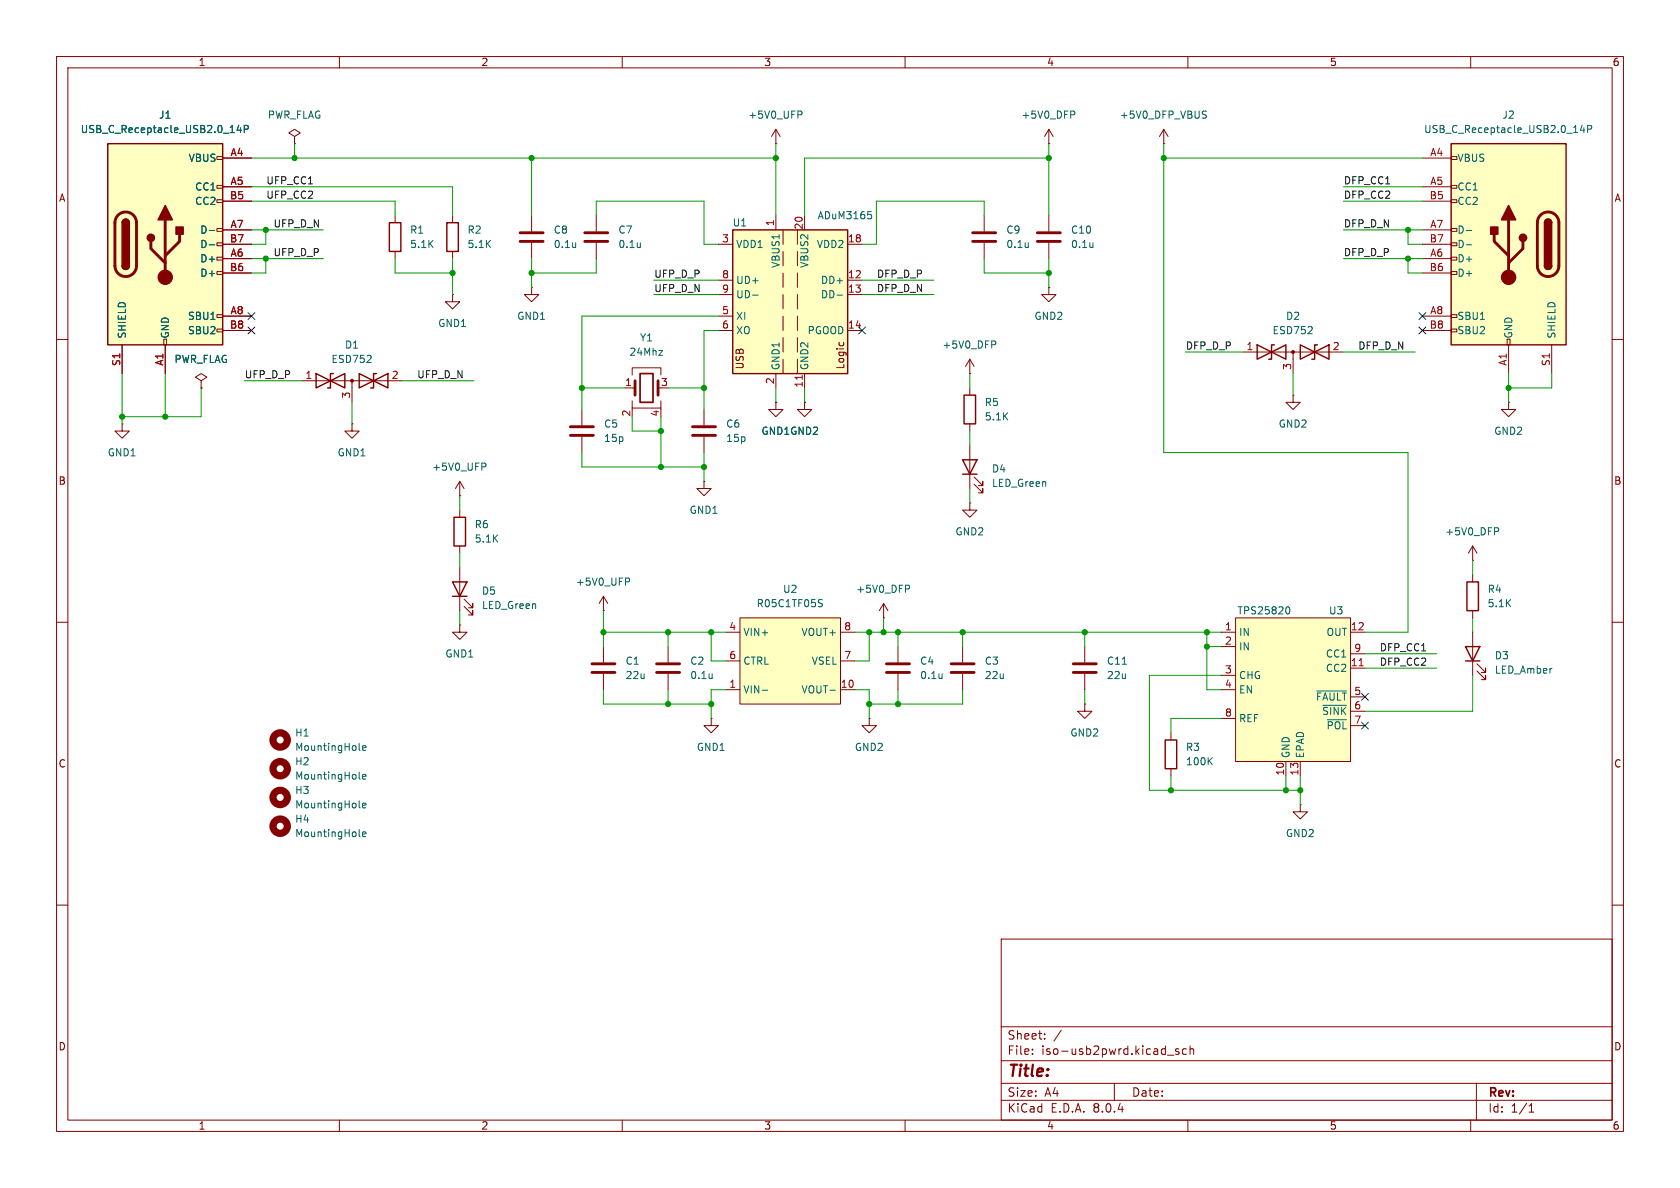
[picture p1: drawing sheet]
<svg xmlns="http://www.w3.org/2000/svg" width="297mm" height="210mm" viewBox="0 0 297 210" stroke-linecap="round" stroke-linejoin="round" font-family="sans-serif">
<g fill="none" stroke="#840000" stroke-width=".18">
<path d="M10 10h277v190h-277zM12 12h273v186h-273zM60 10v2M110 10v2M160 10v2M210 10v2M260 10v2M69.8 38.1v1.3M10 60h2M69.8 44.5v1.2M285 60h2M266.7 71.1v1.3h1.3l-1.3 1.3-1.3-1.3h1.3"/>
<path d="M266.7 71.1h.1M171.4 88.9v1.3h1.3l-1.3 1.2-1.2-1.2h1.2M171.4 88.9h.1M10 110h2M170.2 114.3v2.8M170.2 119.1v2.8M191.8 114.3v2.8M191.8 119.1v2.8M285 110h2M191.8 124.5v1.2h1.2l-1.2 1.3-1.3-1.3h1.3M191.8 124.5h.1M10 160h2"/>
<path d="M285 160h2M177 166h108v32h-108zM60 198v2M110 198v2M160 198v2M177 194.5h108M177 191.5h108M177 187.5h108M177 181.5h108M182.5 186.3v.1M182.5 185.5v.1M184.7 183.6v.1"/>
<path d="M184.7 182.8v.1M187.6 182.1l-1.3 2M197 191.5v3M206.4 186.5h1.1M208.4 185.5l-.4-.1-.2 .2 .1 .2 .5 .2v.3h-.6M209.7 185.5l-.4-.1-.3 .3v.4l.2 .2h.5M210 198v2M210.4 185.5l.2-.1 .4 .1v.9M210.4 184.9v1.5M260 198v2M261 191.5v6.5M270.3 196.6h.9"/>
<path d="M270.3 195.5l.4-.4v1.5"/>
</g>
<path d="M168.1 118.9h4.1M168.1 117.3h4.1M189.7 118.9h4.1M189.7 117.3h4.1" fill="none" stroke="#840000" stroke-width=".51"/>
<path d="M198.4 117.4h.7" fill="none" stroke="#006464" stroke-width=".18"/>
<path d="M68.8 39.4h2.1v5.1h-2.1z" fill="none" stroke="#840000" stroke-width=".25"/>
<path d="M19 25.4h20.4v35.6h-20.4z" fill="#ffffc2"/>
<g fill="none" stroke="#840000" stroke-width=".18">
<path d="M38.4 35.3h1v.5h-1zM38.4 32.8h1v.5h-1zM38.4 27.7h1v.5h-1zM39.4 27.9h5M39.4 33h5M39.4 35.6h5M52.1 24.1l1-.6-1-.6-1 .6 1 .6v1.3M52.1 25.4h.1M80 38.1v1.3M185.4 25.4h.1M185.4 22.9l-.7 1.2M185.4 22.9v2.5"/>
<path d="M185.4 38.1v2.8M185.4 22.9l.8 1.2M205.7 25.4h.1M205.7 22.9l-.7 1.2M205.7 22.9v2.5M205.7 22.9l.8 1.2M29 59.9h.5v1.1h-.5zM38.4 58.2h1v.5h-1zM38.4 55.6h1v.5h-1zM38.4 48h1v.5h-1zM38.4 45.5h1v.5h-1zM38.4 42.9h1v.5h-1z"/>
<path d="M38.4 40.4h1v.5h-1zM39.4 45.7h5M39.4 40.6h5M39.4 55.9h5M39.4 48.3h5M39.4 43.2h5M39.4 58.4h5M80 44.5v1.2M185.4 42.9v2.8M21.6 61v5M29.2 61v5M35.6 67.3l1-.6-1-.7-1.1 .7 1.1 .6v1.3"/>
<path d="M35.6 68.6h.1M171.4 78.7v7.7M172.2 85.6l1.5 1.5v-.7v.7h-.7M172.2 84.3l1.5 1.6v-.8v.8h-.7M207 129.5v1.3M207 135.9v1.3"/>
</g>
<path d="M19 25.4h20.4v35.6h-20.4zM21.6 39.4a.64 .64 0 0 1 .6-.7 .64 .64 0 0 1 .7 .7M79 39.4h2v5.1h-2zM21.6 47a.64 .64 0 0 0 .6 .6 .64 .64 0 0 0 .7-.6M170.2 81.3h2.5l-1.3 2.5zM170.2 83.8h2.5M206 130.8h2v5.1h-2z" fill="none" stroke="#840000" stroke-width=".25"/>
<path d="M20.9 38a1.9 1.9 0 0 1 2-.4 1.9 1.9 0 0 1 1.2 1.8v7.6a1.91 1.91 0 0 1-1.9 1.9 1.91 1.91 0 0 1-1.9-1.9v-7.8l.2-.6zM29.2 38.9v10.1M26.7 42.7v1.2l2.5 2.6M31.7 41.4v1.3l-2.5 2.5M183.4 42.7h4.1M183.4 41.1h4.1" fill="none" stroke="#840000" stroke-width=".51"/>
<g fill="#840000" stroke="#840000" stroke-width=".25">
<path d="M21.6 47h1.3a.64 .64 0 0 1-.7 .6 .64 .64 0 0 1-.6-.6z"/>
<path d="M21.6 39.4h1.3v7.6h-1.3z"/>
<path d="M21.8 38.9a.64 .64 0 0 1 .7-.1 .64 .64 0 0 1 .4 .6h-1.3z"/>
<path d="M29.2 36.3l1.3 2.6h-2.6z"/>
<path d="M31.1 40.1h1.3v1.3h-1.3z"/>
<circle cx="26.7" cy="42" r=".63"/>
</g>
<circle cx="29.2" cy="49" r="1.27" fill="#840000" stroke="#840000" stroke-width=".18"/>
<path d="M189.3 19.6h.5l.2 .3-.1 .3-.6 .1M212.8 19.6l.5 .1M42.2 22.1l-.3 .9h.8M42.5 22.6v.8M43.2 22.8h.6l.1-.2-.1-.3-.6-.1v1.2M212.8 20.2l.3 .2 .2 .3-.3 .2h-.3M37 40.7h1M37 43.3h1M193.2 42.9v.9M193.2 43.6v.1M213.8 134.5l.5 .7M214.3 133.9l-.7 .8" fill="none" stroke="#006464" stroke-width=".18"/>
<path d="M256.5 25.4h20.4v35.6h-20.4z" fill="#ffffc2"/>
<g fill="none" stroke="#840000" stroke-width=".18">
<path d="M105.4 38.1v2.8M251.5 27.9h5M251.5 33h5M251.5 35.6h5M256.5 35.3h1.1v.5h-1.1zM256.5 32.8h1.1v.5h-1.1zM256.5 27.7h1.1v.5h-1.1zM80 52.1v1.2h1.3l-1.3 1.3-1.3-1.3h1.3M80 52.1h.1M105.4 42.9v2.8M185.4 50.8v1.3h1.3l-1.3 1.2-1.3-1.2h1.3M185.4 50.8h.1"/>
<path d="M251.5 45.7h5M251.5 40.6h5M251.5 55.9h5M251.5 48.3h5M251.5 43.2h5M251.5 58.4h5M256.5 58.2h1.1v.5h-1.1zM256.5 55.6h1.1v.5h-1.1zM256.5 48h1.1v.5h-1.1zM256.5 45.5h1.1v.5h-1.1zM256.5 42.9h1.1v.5h-1.1zM256.5 40.4h1.1v.5h-1.1z"/>
<path d="M266.4 59.9h.6v1.1h-.6zM21.6 74.9v1.3h1.3l-1.3 1.3-1.3-1.3h1.3M21.6 74.9h.1M53.3 67.3h17.8M62.2 74.9v1.3h1.3l-1.3 1.3-1.2-1.3h1.2M62.2 74.9h.1M62.2 67.3v3.8M102.9 72.4v2.8M102.9 77.2v2.8M110.5 68.6h1.8M111.8 70.9v1.2h5v-1.2M111.8 66.3v-1.3h5v1.3"/>
<path d="M111.8 72.1v.3M116.8 72.1v.3M124.5 72.4v2.8M124.5 77.2v2.8M142.2 71.1v1.3h1.3l-1.3 1.3-1.2-1.3h1.2M142.2 71.1h.1M219.7 62.2h17.8M228.6 69.9v1.2h1.3l-1.3 1.3-1.3-1.3h1.3M228.6 69.9h.1M228.6 62.2v3.8M266.7 61v5M274.3 61v5"/>
<path d="M106.7 108h.1M106.7 105.4l-.8 1.3M106.7 105.4v2.6M106.7 105.4l.7 1.3M260.3 111.8v7.6M261.1 118.6l1.5 1.5v-.7v.7h-.7M261.1 117.3l1.5 1.6v-.8v.8h-.7"/>
</g>
<g fill="none" stroke="#840000" stroke-width=".25">
<path d="M256.5 25.4h20.4v35.6h-20.4zM273 39.4a.64 .64 0 0 1 .7-.7 .64 .64 0 0 1 .6 .7M273 47a.64 .64 0 0 0 .7 .6 .64 .64 0 0 0 .6-.6M55.9 66l5.1 2.6v-2.6l-5.1 2.6zM58.9 66h-.5v2.6h-.5M63.5 66l5.1 2.6v-2.6l-5.1 2.6zM66.5 66h-.5v2.6h-.5M222.2 61l5.1 2.5v-2.5l-5.1 2.5zM225.3 61h-.5v2.5h-.5M229.9 61l5 2.5v-2.5l-5 2.5zM232.9 61h-.5v2.5h-.5M259.1 114.3h2.5l-1.3 2.5z"/>
<path d="M259.1 116.8h2.5"/>
</g>
<path d="M266.7 38.9v10.1M272.3 38a1.91 1.91 0 0 1 2.1-.4 1.91 1.91 0 0 1 1.2 1.8v7.6a1.91 1.91 0 0 1-1.9 1.9 1.91 1.91 0 0 1-1.9-1.9v-7.8l.2-.6zM103.4 42.7h4M103.4 41.1h4M264.2 41.4v1.3l2.5 2.5M269.2 42.7v1.2l-2.5 2.6M100.8 77h4.1M100.8 75.4h4.1M112.3 67.3v2.6M116.3 67.3v2.6M122.4 77h4.1M122.4 75.4h4.1" fill="none" stroke="#840000" stroke-width=".51"/>
<g fill="#840000" stroke="#840000" stroke-width=".25">
<path d="M273 47h1.3a.64 .64 0 0 1-.6 .6 .64 .64 0 0 1-.7-.6z"/>
<path d="M273 39.4h1.3v7.6h-1.3z"/>
<path d="M273.2 38.9a.64 .64 0 0 1 .7-.1 .64 .64 0 0 1 .4 .6h-1.3z"/>
<path d="M266.7 36.3l1.3 2.6h-2.6z"/>
<path d="M263.5 40.1h1.3v1.3h-1.3z"/>
<circle cx="269.2" cy="42" r=".63"/>
</g>
<g fill="#840000" stroke="#840000" stroke-width=".18">
<circle cx="266.7" cy="49" r="1.27"/>
<circle cx="228.6" cy="62.2" r=".25"/>
<circle cx="62.2" cy="67.3" r=".25"/>
</g>
<g fill="none" stroke="#006464" stroke-width=".18">
<path d="M279.7 22.1l-.3 .9h.8M280 22.6v.8M280.7 22.8h.6l.1-.2-.1-.3-.6-.1v1.2M113.2 42.9v.9M113.2 43.6l-.1 .1M259.2 40.7h1M259.2 43.3h1M116.5 62h.6l-.6 .8h.6M110.6 102.2h.5l.2 .2-.1 .4h-.6M63.5 137.6l.2 .1M63.5 132.5l.2 .2M64.1 132.2l.6-.1-.1-.2-.3-.1-.2 .2 .1 .6h.4"/>
<path d="M64.1 137.3l.6-.1-.1-.2-.3-.1-.2 .2 .1 .6h.4M63.5 147.7l.2 .2M63.5 142.6l.2 .2M64.1 147.5l.6-.1-.1-.3h-.3l-.2 .1 .1 .6h.4M64.1 142.4l.6-.1-.1-.3h-.3l-.2 .2 .1 .6h.4"/>
</g>
<g fill="none" stroke="#840000" stroke-width="1.3">
<circle cx="49.5" cy="135.9" r="1.27"/>
<circle cx="49.5" cy="130.8" r="1.27"/>
<circle cx="49.5" cy="141" r="1.27"/>
<circle cx="49.5" cy="146" r="1.27"/>
</g>
<path d="M113.2 66h2.2v5.1h-2.2z" fill="none" stroke="#840000" stroke-width=".3"/>
<path d="M129.5 40.6h20.4v25.4h-20.4z" fill="#ffffc2"/>
<path d="M129.5 40.6h20.4v25.4h-20.4z" fill="none" stroke="#840000" stroke-width=".25"/>
<g fill="none" stroke="#840000" stroke-width=".18">
<path d="M137.2 25.4h.1M137.2 22.9v2.5M137.2 38.1v2.5M137.2 22.9l-.8 1.2M137.2 22.9l.7 1.2M142.2 38.1v2.5M127 49.5h2.5M127 52.1h2.5M127 58.4h2.5M127 43.2h2.5M127 55.9h2.5M138.4 40.6v2.6"/>
<path d="M138.4 48.3v2.5M138.4 52.1v2.5M138.4 55.9v2.5M138.4 59.7v2.5M141 40.6v2.6M141 44.5v2.5M141 48.3v2.5M141 52.1v2.5M141 55.9v2.5M141 59.7v2.5M149.9 49.5h2.5M149.9 52.1h2.5"/>
<path d="M149.9 58.4h2.5M149.9 43.2h2.5M137.2 71.1v1.3h1.2l-1.2 1.3-1.3-1.3h1.3M137.2 71.1h.1M137.2 66v2.6M141 63.5v2.5M142.2 66v2.6M148.4 60.5l-.1 .1M149.1 60.5l.1 .1M118.1 114.3v2.8M118.1 119.1v2.8M153.7 127v1.3h1.2l-1.2 1.2-1.3-1.2h1.3"/>
<path d="M153.7 127h.1"/>
</g>
<path d="M141.8 66.3v.8" fill="none" stroke="#a90000" stroke-width=".18"/>
<path d="M141.1 19.6h.4l.3 .3-.1 .3-.6 .1M153.4 37.4h.6M153.6 37.9h.3l.2 .2-.1 .5-.4 .1M133.1 52.2h.9M148 52.2h.9M125.9 119.1v.9M125.9 119.8l-.1 .1" fill="none" stroke="#006464" stroke-width=".18"/>
<path d="M116.1 118.9h4M116.1 117.3h4" fill="none" stroke="#840000" stroke-width=".51"/>
<path d="M130.8 109.2h17.8v15.3h-17.8z" fill="#ffffc2"/>
<g fill="none" stroke="#840000" stroke-width=".18">
<path d="M94 50.8v1.3h1.2l-1.2 1.2-1.3-1.2h1.3M94 50.8h.1M128.3 111.8h2.5M128.3 116.8h2.5M130.8 109.2h17.8v15.3h-17.8zM148.6 111.8h2.5M148.6 116.8h2.5M156.2 109.2h.1M156.2 106.7l-.8 1.3M156.2 106.7v2.5M156.2 106.7l.8 1.3M158.7 114.3v2.8"/>
<path d="M158.7 119.1v2.8M128.3 121.9h2.5M148.6 121.9h2.5M229.9 142.2v1.3h1.2l-1.2 1.3-1.3-1.3h1.3M229.9 142.2h.1"/>
</g>
<path d="M144.9 106.6l.4 .1 .1 .3-.3 .3h-.3M144.9 106l.5 .1M160.1 103.4h.5l.2 .3-.1 .4h-.6M166.5 119.1v.9M166.5 119.8v.1M134.7 122h1M146.7 122h1" fill="none" stroke="#006464" stroke-width=".18"/>
<path d="M156.7 118.9h4.1M156.7 117.3h4.1" fill="none" stroke="#840000" stroke-width=".51"/>
<path d="M218.4 109.2h20.4v25.4h-20.4z" fill="#ffffc2"/>
<g fill="none" stroke="#840000" stroke-width=".18">
<path d="M39.4 27.9h5M39.4 33h5M39.4 35.6h5M94 38.1v2.8M174 38.1v2.8M39.4 45.7h5M39.4 40.6h5M39.4 55.9h5M39.4 48.3h5M39.4 43.2h5M39.4 58.4h5M94 42.9v2.8"/>
<path d="M174 42.9v2.8M21.6 61v5M29.2 61v5M35.6 68.6h.1M137.2 71.1h.1M142.2 71.1h.1M171.4 66h.1M171.4 63.5v2.5M171.4 68.6v1.3M171.4 74.9v1.3M171.4 63.5l-.7 1.3M171.4 63.5l.8 1.3"/>
<path d="M81.3 87.6h.1M81.3 85.1v2.5M81.3 90.2v1.2M81.3 96.5v1.3M81.3 85.1l-.8 1.3M81.3 85.1l.7 1.3M124.5 85.1v1.3h1.2l-1.2 1.2-1.3-1.2h1.3M124.5 85.1h.1M260.3 99.1h.1M260.3 96.5l-.7 1.3M260.3 96.5v2.6M260.3 96.5l.8 1.3"/>
<path d="M81.3 110.5v1.3h1.2l-1.2 1.2-1.3-1.2h1.3M81.3 110.5h.1M81.3 100.3v7.7M82 107.2l1.6 1.5v-.7v.7h-.8M82 105.9l1.6 1.5v-.7v.7h-.8M106.7 114.3v2.8M106.7 119.1v2.8M215.9 111.8h2.5M215.9 114.3h2.5M215.9 119.4h2.5M218.4 109.2h20.4v25.4h-20.4zM238.8 111.8h2.5"/>
<path d="M238.8 118.1h2.5M238.8 115.6h2.5M260.3 101.6v1.3M260.3 108v1.2M125.7 127v1.3h1.3l-1.3 1.2-1.2-1.2h1.2M125.7 127h.1M215.9 121.9h2.5M215.9 127h2.5M227.3 134.6v2.6M229.9 134.6v2.6M238.8 123.2h2.5M238.8 125.7h2.5"/>
<path d="M238.8 128.3h2.5"/>
</g>
<path d="M240.3 117.7h.7" fill="none" stroke="#a90000" stroke-width=".18"/>
<g fill="none" stroke="#006464" stroke-width=".18">
<path d="M42.2 22.1l-.3 .9h.8M42.5 22.6v.8M43.2 22.8h.6l.1-.2-.1-.3-.6-.1v1.2M37 40.7h1M37 43.3h1M101.8 42.9v.9M101.8 43.6l-.1 .1M181.8 42.9v.9M181.8 43.6l-.1 .1M175.3 60.3h.5l.2 .2-.1 .4h-.6M85.2 81.9h.5l.2 .2-.1 .4h-.6M264.2 93.3h.5l.2 .2-.1 .4-.6 .1"/>
<path d="M227.5 107.3h.1a.68 .68 0 0 1 .4 .6 .68 .68 0 0 1-.4 .6h-.1M232.8 122.1h5.2M233.9 124.7h4.1M234.7 127.2h3.3"/>
</g>
<path d="M170.4 69.9h2.1v5h-2.1zM80.3 91.4h2v5.1h-2zM80 102.9h2.5l-1.2 2.5zM80 105.4h2.5M259.3 102.9h2.1v5.1h-2.1z" fill="none" stroke="#840000" stroke-width=".25"/>
<path d="M91.9 42.7h4.1M91.9 41.1h4.1M172 42.7h4M172 41.1h4M104.6 118.9h4.1M104.6 117.3h4.1" fill="none" stroke="#840000" stroke-width=".51"/>
<g fill="none" stroke="#009600" stroke-width=".18">
<path d="M44.4 27.9h92.8M44.4 35.6h25.4v2.5M44.4 33h35.6v5.1M52.1 25.4v2.5M94 27.9v10.2M105.4 38.1v-2.5h19.1v7.6h2.5M137.2 25.4v12.7M174 38.1v-2.5h-19.1v7.6h-2.5M185.4 27.9h-43.2v10.2M185.4 25.4v12.7M205.7 27.9h45.8M205.7 25.4v54.6h43.2v31.8h-7.6"/>
<path d="M237.5 35.6h14M237.5 33h14M44.4 45.7h12.7M44.4 40.6h12.7M47 45.7v2.6h-2.6M47 40.6v2.6h-2.6M69.8 45.7v2.6h10.2M80 45.7v6.4M94 45.7v5.1M105.4 45.7v2.6h-11.4M115.6 52.1h11.4M115.6 49.5h11.4"/>
<path d="M127 58.4h-2.5v14M127 55.9h-24.1v16.5M152.4 52.1h12.7M152.4 49.5h12.7M174 45.7v2.6h11.4M185.4 45.7v5.1M237.5 45.7h14M237.5 40.6h14M248.9 45.7v2.6h2.6M248.9 40.6v2.6h2.6M21.6 66v8.9M29.2 66v7.7"/>
<path d="M35.6 68.6v5.1h-14M43.2 67.3h10.1M62.2 71.1v3.8M71.1 67.3h12.7M102.9 68.6h7.6M111.8 73.7v2.5h5M116.8 73.7v8.9M118.1 68.6h6.4M137.2 68.6v2.5M142.2 68.6v2.5M171.4 66v2.6M171.4 76.2v2.5"/>
<path d="M209.5 62.2h10.2M228.6 66v3.9M237.5 62.2h12.7M266.7 66v5.1M274.3 66v2.6h-7.6M81.3 87.6v2.6M81.3 97.8v2.5M102.9 80v2.6h21.6M124.5 80v5.1M171.4 86.4v2.5M260.3 99.1v2.5M81.3 108v2.5"/>
<path d="M106.7 108v6.3M106.7 111.8h21.6M118.1 111.8v2.5M125.7 111.8v5h2.6M151.1 111.8h64.8M153.7 111.8v5h-2.6M156.2 109.2v2.6M158.7 111.8v2.5M170.2 111.8v2.5M191.8 111.8v2.5M213.4 111.8v10.1h2.5M213.4 114.3h2.5"/>
<path d="M215.9 119.4h-12.7v20.3h26.7M241.3 118.1h12.7M241.3 115.6h12.7M260.3 119.4v6.3h-19M260.3 109.2v2.6M106.7 121.9v2.6h19M118.1 121.9v2.6M128.3 121.9h-2.6v5.1M151.1 121.9h2.6v5.1M158.7 121.9v2.6M170.2 121.9v2.6h-16.5M191.8 121.9v2.6"/>
<path d="M207 137.2v2.5M215.9 127h-8.9v2.5M227.3 137.2v2.5M229.9 137.2v5"/>
</g>
<g fill="none" stroke="#000084" stroke-width=".18">
<path d="M43.8 57.8l1.3 1.2M43.8 55.3l1.3 1.2M45.1 57.8l-1.3 1.2M45.1 55.3l-1.3 1.2M151.8 57.8l1.2 1.2M153 57.8l-1.2 1.2M250.9 57.8l1.2 1.2M250.9 55.3l1.2 1.2M252.1 57.8l-1.2 1.2M252.1 55.3l-1.2 1.2M240.7 122.6l1.2 1.2M240.7 127.7l1.2 1.2"/>
<path d="M241.9 122.6l-1.2 1.2M241.9 127.7l-1.2 1.2"/>
</g>
<g fill="#009600" stroke="#009600" stroke-width=".18">
<circle cx="125.7" cy="124.5" r=".46"/>
<circle cx="116.8" cy="82.6" r=".46"/>
<circle cx="124.5" cy="82.6" r=".46"/>
<circle cx="118.1" cy="111.8" r=".46"/>
<circle cx="106.7" cy="111.8" r=".46"/>
<circle cx="125.7" cy="111.8" r=".46"/>
<circle cx="118.1" cy="124.5" r=".46"/>
<circle cx="94" cy="48.3" r=".46"/>
<circle cx="80" cy="48.3" r=".46"/>
<circle cx="94" cy="27.9" r=".46"/>
<circle cx="52.1" cy="27.9" r=".46"/>
<circle cx="102.9" cy="68.6" r=".46"/>
<circle cx="116.8" cy="76.2" r=".46"/>
<circle cx="124.5" cy="68.6" r=".46"/>
<circle cx="21.6" cy="73.7" r=".46"/>
<circle cx="29.2" cy="73.7" r=".46"/>
<circle cx="47" cy="45.7" r=".46"/>
<circle cx="47" cy="40.6" r=".46"/>
<circle cx="185.4" cy="48.3" r=".46"/>
<circle cx="266.7" cy="68.6" r=".46"/>
<circle cx="248.9" cy="45.7" r=".46"/>
<circle cx="185.4" cy="27.9" r=".46"/>
<circle cx="248.9" cy="40.6" r=".46"/>
<circle cx="205.7" cy="27.9" r=".46"/>
<circle cx="207" cy="139.7" r=".46"/>
<circle cx="227.3" cy="139.7" r=".46"/>
<circle cx="191.8" cy="111.8" r=".46"/>
<circle cx="137.2" cy="27.9" r=".46"/>
<circle cx="158.7" cy="111.8" r=".46"/>
<circle cx="156.2" cy="111.8" r=".46"/>
<circle cx="158.7" cy="124.5" r=".46"/>
<circle cx="153.7" cy="124.5" r=".46"/>
<circle cx="153.7" cy="111.8" r=".46"/>
<circle cx="170.2" cy="111.8" r=".46"/>
<circle cx="229.9" cy="139.7" r=".46"/>
<circle cx="213.4" cy="111.8" r=".46"/>
<circle cx="213.4" cy="114.3" r=".46"/>
</g>
<text font-size="2.8" fill="#840000" x="178" y="190.9">Title:</text>
<g font-size="2.1" fill="#840000">
<text x="178" y="184">Sheet:</text>
<text x="178" y="186.7">File:</text>
<text x="184.1" y="186.7">iso-usb2pwrd.kicad_sch</text>
<text x="178" y="196.9">KiCad</text>
<text x="178" y="194.1">Size:</text>
<text x="184.7" y="194.1">A4</text>
<text x="185.7" y="196.9">E.D.A.</text>
<text x="193.3" y="196.9">8.0.4</text>
<text x="200" y="194.1">Date:</text>
<text x="263" y="194.3">Rev:</text>
<text x="263" y="196.9">Id:</text>
<text x="267.1" y="196.9">1/1</text>
</g>
<g font-size="1.8" fill="#840000">
<text x="35" y="11.9">1</text>
<text x="85" y="11.9">2</text>
<text x="135" y="11.9">3</text>
<text x="185" y="11.9">4</text>
<text x="235" y="11.9">5</text>
<text x="285" y="11.9">6</text>
<text x="10.3" y="35.9">A</text>
<text x="285.3" y="35.9">A</text>
<text x="131.7" y="65.4" transform="rotate(-90 131.7 65.4)">USB</text>
<text x="149.5" y="65.4" transform="rotate(-90 149.5 65.4)">Logic</text>
<text x="10.3" y="85.9">B</text>
<text x="285.3" y="85.9">B</text>
<text x="10.3" y="135.9">C</text>
<text x="285.3" y="135.9">C</text>
<text x="10.3" y="185.9">D</text>
<text x="285.3" y="185.9">D</text>
<text x="35" y="199.9">1</text>
<text x="85" y="199.9">2</text>
<text x="135" y="199.9">3</text>
<text x="185" y="199.9">4</text>
<text x="235" y="199.9">5</text>
<text x="285" y="199.9">6</text>
</g>
<g font-size="1.8" fill="#006464">
<text x="14.2" y="23.7">USB_C_Receptacle_USB2.0_14P</text>
<text x="28" y="21.2">J1</text>
<text x="47.3" y="21.2">PWR_FLAG</text>
<text x="132.2" y="21.2">+5V0_UFP</text>
<text x="180.5" y="21.2">+5V0_DFP</text>
<text x="197.9" y="21.2">+5V0_DFP_VBUS</text>
<text x="251.7" y="23.7">USB_C_Receptacle_USB2.0_14P</text>
<text x="265.5" y="21.2">J2</text>
<text x="33.3" y="28.8">VBUS</text>
<text x="257.6" y="28.8">VBUS</text>
<text x="34.4" y="33.9">CC1</text>
<text x="257.6" y="33.9">CC1</text>
<text x="34.4" y="36.4">CC2</text>
<text x="35.3" y="41.5">D-</text>
<text x="72.4" y="41.5">R1</text>
<text x="82.6" y="41.5">R2</text>
<text x="97.8" y="41.5">C8</text>
<text x="109.2" y="41.5">C7</text>
<text x="129.4" y="40.2">U1</text>
<text x="144.4" y="39">ADuM3165</text>
<text x="177.8" y="41.5">C9</text>
<text x="189.2" y="41.5">C10</text>
<text x="257.6" y="41.5">D-</text>
<text x="257.6" y="36.4">CC2</text>
<text x="35.3" y="46.6">D+</text>
<text x="35.3" y="44">D-</text>
<text x="72.4" y="44">5.1K</text>
<text x="82.6" y="44">5.1K</text>
<text x="97.8" y="44">0.1u</text>
<text x="109.2" y="44">0.1u</text>
<text x="130" y="44">VDD1</text>
<text x="138" y="47.5" transform="rotate(-90 138 47.5)">VBUS1</text>
<text x="143.1" y="47.5" transform="rotate(-90 143.1 47.5)">VBUS2</text>
<text x="144.3" y="44">VDD2</text>
<text x="177.8" y="44">0.1u</text>
<text x="189.2" y="44">0.1u</text>
<text x="257.6" y="46.6">D+</text>
<text x="257.6" y="44">D-</text>
<text x="35.3" y="49.1">D+</text>
<text x="130" y="50.4">UD+</text>
<text x="130" y="52.9">UD-</text>
<text x="145" y="50.4">DD+</text>
<text x="145" y="52.9">DD-</text>
<text x="257.6" y="49.1">D+</text>
<text x="22.5" y="59.9" transform="rotate(-90 22.5 59.9)">SHIELD</text>
<text x="30.1" y="59.9" transform="rotate(-90 30.1 59.9)">GND</text>
<text x="33.1" y="56.7">SBU1</text>
<text x="33.1" y="59.3">SBU2</text>
<text x="77.4" y="58">GND1</text>
<text x="91.3" y="56.7">GND1</text>
<text x="130" y="56.7">XI</text>
<text x="130" y="59.3">XO</text>
<text x="142.7" y="59.3">PGOOD</text>
<text x="182.8" y="56.7">GND2</text>
<text x="224.9" y="59.3">ESD752</text>
<text x="227.3" y="56.7">D2</text>
<text x="257.6" y="56.7">SBU1</text>
<text x="257.6" y="59.3">SBU2</text>
<text x="267.6" y="59.9" transform="rotate(-90 267.6 59.9)">GND</text>
<text x="275.2" y="59.9" transform="rotate(-90 275.2 59.9)">SHIELD</text>
<text x="30.7" y="64.4">PWR_FLAG</text>
<text x="58.5" y="64.4">ESD752</text>
<text x="60.9" y="61.8">D1</text>
<text x="111.2" y="63.1">24Mhz</text>
<text x="113" y="60.6">Y1</text>
<text x="138" y="65.5" transform="rotate(-90 138 65.5)">GND1</text>
<text x="143.1" y="65.5" transform="rotate(-90 143.1 65.5)">GND2</text>
<text x="166.5" y="61.8">+5V0_DFP</text>
<text x="174" y="72">R5</text>
<text x="106.7" y="75.8">C5</text>
<text x="128.3" y="75.8">C6</text>
<text x="134.5" y="77.1">GND1GND2</text>
<text x="174" y="74.5">5.1K</text>
<text x="226" y="75.8">GND2</text>
<text x="264.1" y="77.1">GND2</text>
<text x="18.9" y="80.9">GND1</text>
<text x="59.6" y="80.9">GND1</text>
<text x="76.3" y="83.4">+5V0_UFP</text>
<text x="106.7" y="78.3">15p</text>
<text x="128.3" y="78.3">15p</text>
<text x="175.3" y="83.7">D4</text>
<text x="175.3" y="86.3">LED_Green</text>
<text x="83.8" y="93.6">R6</text>
<text x="121.8" y="91">GND1</text>
<text x="168.8" y="94.8">GND2</text>
<text x="255.4" y="94.8">+5V0_DFP</text>
<text x="83.8" y="96.1">5.1K</text>
<text x="85.1" y="105.3">D5</text>
<text x="85.1" y="107.9">LED_Green</text>
<text x="101.7" y="103.7">+5V0_UFP</text>
<text x="133.7" y="107.5">R05C1TF05S</text>
<text x="138.3" y="105">U2</text>
<text x="151.3" y="105">+5V0_DFP</text>
<text x="262.9" y="105">R4</text>
<text x="262.9" y="107.5">5.1K</text>
<text x="131.3" y="112.6">VIN+</text>
<text x="141.6" y="112.6">VOUT+</text>
<text x="218.7" y="108.8">TPS25820</text>
<text x="218.9" y="112.6">IN</text>
<text x="234.4" y="112.6">OUT</text>
<text x="234.8" y="108.8">U3</text>
<text x="78.6" y="116.4">GND1</text>
<text x="110.5" y="117.7">C1</text>
<text x="121.9" y="117.7">C2</text>
<text x="131.3" y="117.7">CTRL</text>
<text x="143.4" y="117.7">VSEL</text>
<text x="162.6" y="117.7">C4</text>
<text x="174" y="117.7">C3</text>
<text x="195.6" y="117.7">C11</text>
<text x="218.9" y="115.2">IN</text>
<text x="234.3" y="119">CC2</text>
<text x="234.3" y="116.4">CC1</text>
<text x="264.2" y="116.8">D3</text>
<text x="264.2" y="119.3">LED_Amber</text>
<text x="110.5" y="120.2">22u</text>
<text x="121.9" y="120.2">0.1u</text>
<text x="131.3" y="122.8">VIN-</text>
<text x="141.6" y="122.8">VOUT-</text>
<text x="162.6" y="120.2">0.1u</text>
<text x="174" y="120.2">22u</text>
<text x="195.6" y="120.2">22u</text>
<text x="218.9" y="120.2">CHG</text>
<text x="218.9" y="122.8">EN</text>
<text x="232.5" y="124.1">~{FAULT}</text>
<text x="52.1" y="130.4">H1</text>
<text x="189.1" y="130.4">GND2</text>
<text x="218.9" y="127.9">REF</text>
<text x="233.6" y="126.6">~{SINK}</text>
<text x="234.4" y="129.1">~{POL}</text>
<text x="52.1" y="135.5">H2</text>
<text x="52.1" y="132.9">MountingHole</text>
<text x="123.1" y="132.9">GND1</text>
<text x="151" y="132.9">GND2</text>
<text x="209.6" y="132.9">R3</text>
<text x="209.6" y="135.5">100K</text>
<text x="228.2" y="134.1" transform="rotate(-90 228.2 134.1)">GND</text>
<text x="230.7" y="134.1" transform="rotate(-90 230.7 134.1)">EPAD</text>
<text x="52.1" y="140.6">H3</text>
<text x="52.1" y="143.1">MountingHole</text>
<text x="52.1" y="138">MountingHole</text>
<text x="52.1" y="145.6">H4</text>
<text x="52.1" y="148.2">MountingHole</text>
<text x="227.2" y="148.2">GND2</text>
</g>
<g font-size="1.8" fill="#a90000">
<text x="40.7" y="27.7">A4</text>
<text x="252.7" y="27.7">A4</text>
<text x="40.6" y="35.3">B5</text>
<text x="40.7" y="32.8">A5</text>
<text x="252.7" y="35.3">B5</text>
<text x="252.7" y="32.8">A5</text>
<text x="40.7" y="40.4">A7</text>
<text x="136.9" y="40.1" transform="rotate(-90 136.9 40.1)">1</text>
<text x="142" y="40.7" transform="rotate(-90 142 40.7)">20</text>
<text x="252.7" y="40.4">A7</text>
<text x="40.6" y="42.9">B7</text>
<text x="40.7" y="45.5">A6</text>
<text x="127.6" y="42.9">3</text>
<text x="149.8" y="42.9">18</text>
<text x="252.7" y="42.9">B7</text>
<text x="252.7" y="45.5">A6</text>
<text x="40.6" y="48">B6</text>
<text x="127.6" y="49.3">8</text>
<text x="127.6" y="51.8">9</text>
<text x="149.8" y="49.3">12</text>
<text x="149.8" y="51.8">13</text>
<text x="252.7" y="48">B6</text>
<text x="40.6" y="58.2">B8</text>
<text x="40.7" y="55.6">A8</text>
<text x="127.6" y="55.6">5</text>
<text x="127.6" y="58.2">6</text>
<text x="149.8" y="58.2">14</text>
<text x="252.7" y="58.2">B8</text>
<text x="252.7" y="55.6">A8</text>
<text x="21.3" y="64.8" transform="rotate(-90 21.3 64.8)">S1</text>
<text x="29" y="64.8" transform="rotate(-90 29 64.8)">A1</text>
<text x="220.3" y="62">1</text>
<text x="228.3" y="65.5" transform="rotate(-90 228.3 65.5)">3</text>
<text x="235.5" y="62">2</text>
<text x="266.4" y="64.8" transform="rotate(-90 266.4 64.8)">A1</text>
<text x="274.1" y="64.8" transform="rotate(-90 274.1 64.8)">S1</text>
<text x="53.9" y="67.1">1</text>
<text x="62" y="70.6" transform="rotate(-90 62 70.6)">3</text>
<text x="69.1" y="67.1">2</text>
<text x="110.4" y="68.3">1</text>
<text x="116.8" y="68.3">3</text>
<text x="136.9" y="68" transform="rotate(-90 136.9 68)">2</text>
<text x="142" y="68.6" transform="rotate(-90 142 68.6)">11</text>
<text x="111.5" y="73.7" transform="rotate(-90 111.5 73.7)">2</text>
<text x="116.6" y="73.7" transform="rotate(-90 116.6 73.7)">4</text>
<text x="128.8" y="111.5">4</text>
<text x="149.2" y="111.5">8</text>
<text x="216.5" y="111.5">1</text>
<text x="238.7" y="111.5">12</text>
<text x="128.8" y="116.6">6</text>
<text x="149.2" y="116.6">7</text>
<text x="216.5" y="114">2</text>
<text x="216.5" y="119.1">3</text>
<text x="238.7" y="117.9">11</text>
<text x="239.3" y="115.3">9</text>
<text x="128.8" y="121.7">1</text>
<text x="148.5" y="121.7">10</text>
<text x="216.5" y="121.7">4</text>
<text x="239.3" y="122.9">5</text>
<text x="239.3" y="125.5">6</text>
<text x="216.5" y="126.7">8</text>
<text x="239.3" y="128">7</text>
<text x="227.1" y="137.2" transform="rotate(-90 227.1 137.2)">10</text>
<text x="229.6" y="137.2" transform="rotate(-90 229.6 137.2)">13</text>
</g>
<g font-size="1.8" fill="#0f0f0f">
<text x="47" y="35.2">UFP_CC2</text>
<text x="47" y="32.7">UFP_CC1</text>
<text x="237.5" y="32.7">DFP_CC1</text>
<text x="237.5" y="35.2">DFP_CC2</text>
<text x="48.3" y="40.3">UFP_D_N</text>
<text x="237.5" y="40.3">DFP_D_N</text>
<text x="48.3" y="45.4">UFP_D_P</text>
<text x="237.5" y="45.4">DFP_D_P</text>
<text x="115.6" y="51.7">UFP_D_N</text>
<text x="115.6" y="49.2">UFP_D_P</text>
<text x="154.9" y="51.7">DFP_D_N</text>
<text x="154.9" y="49.2">DFP_D_P</text>
<text x="209.5" y="61.9">DFP_D_P</text>
<text x="240" y="61.9">DFP_D_N</text>
<text x="43.2" y="67">UFP_D_P</text>
<text x="73.7" y="67">UFP_D_N</text>
<text x="243.8" y="117.8">DFP_CC2</text>
<text x="243.8" y="115.2">DFP_CC1</text>
</g>
</svg>
